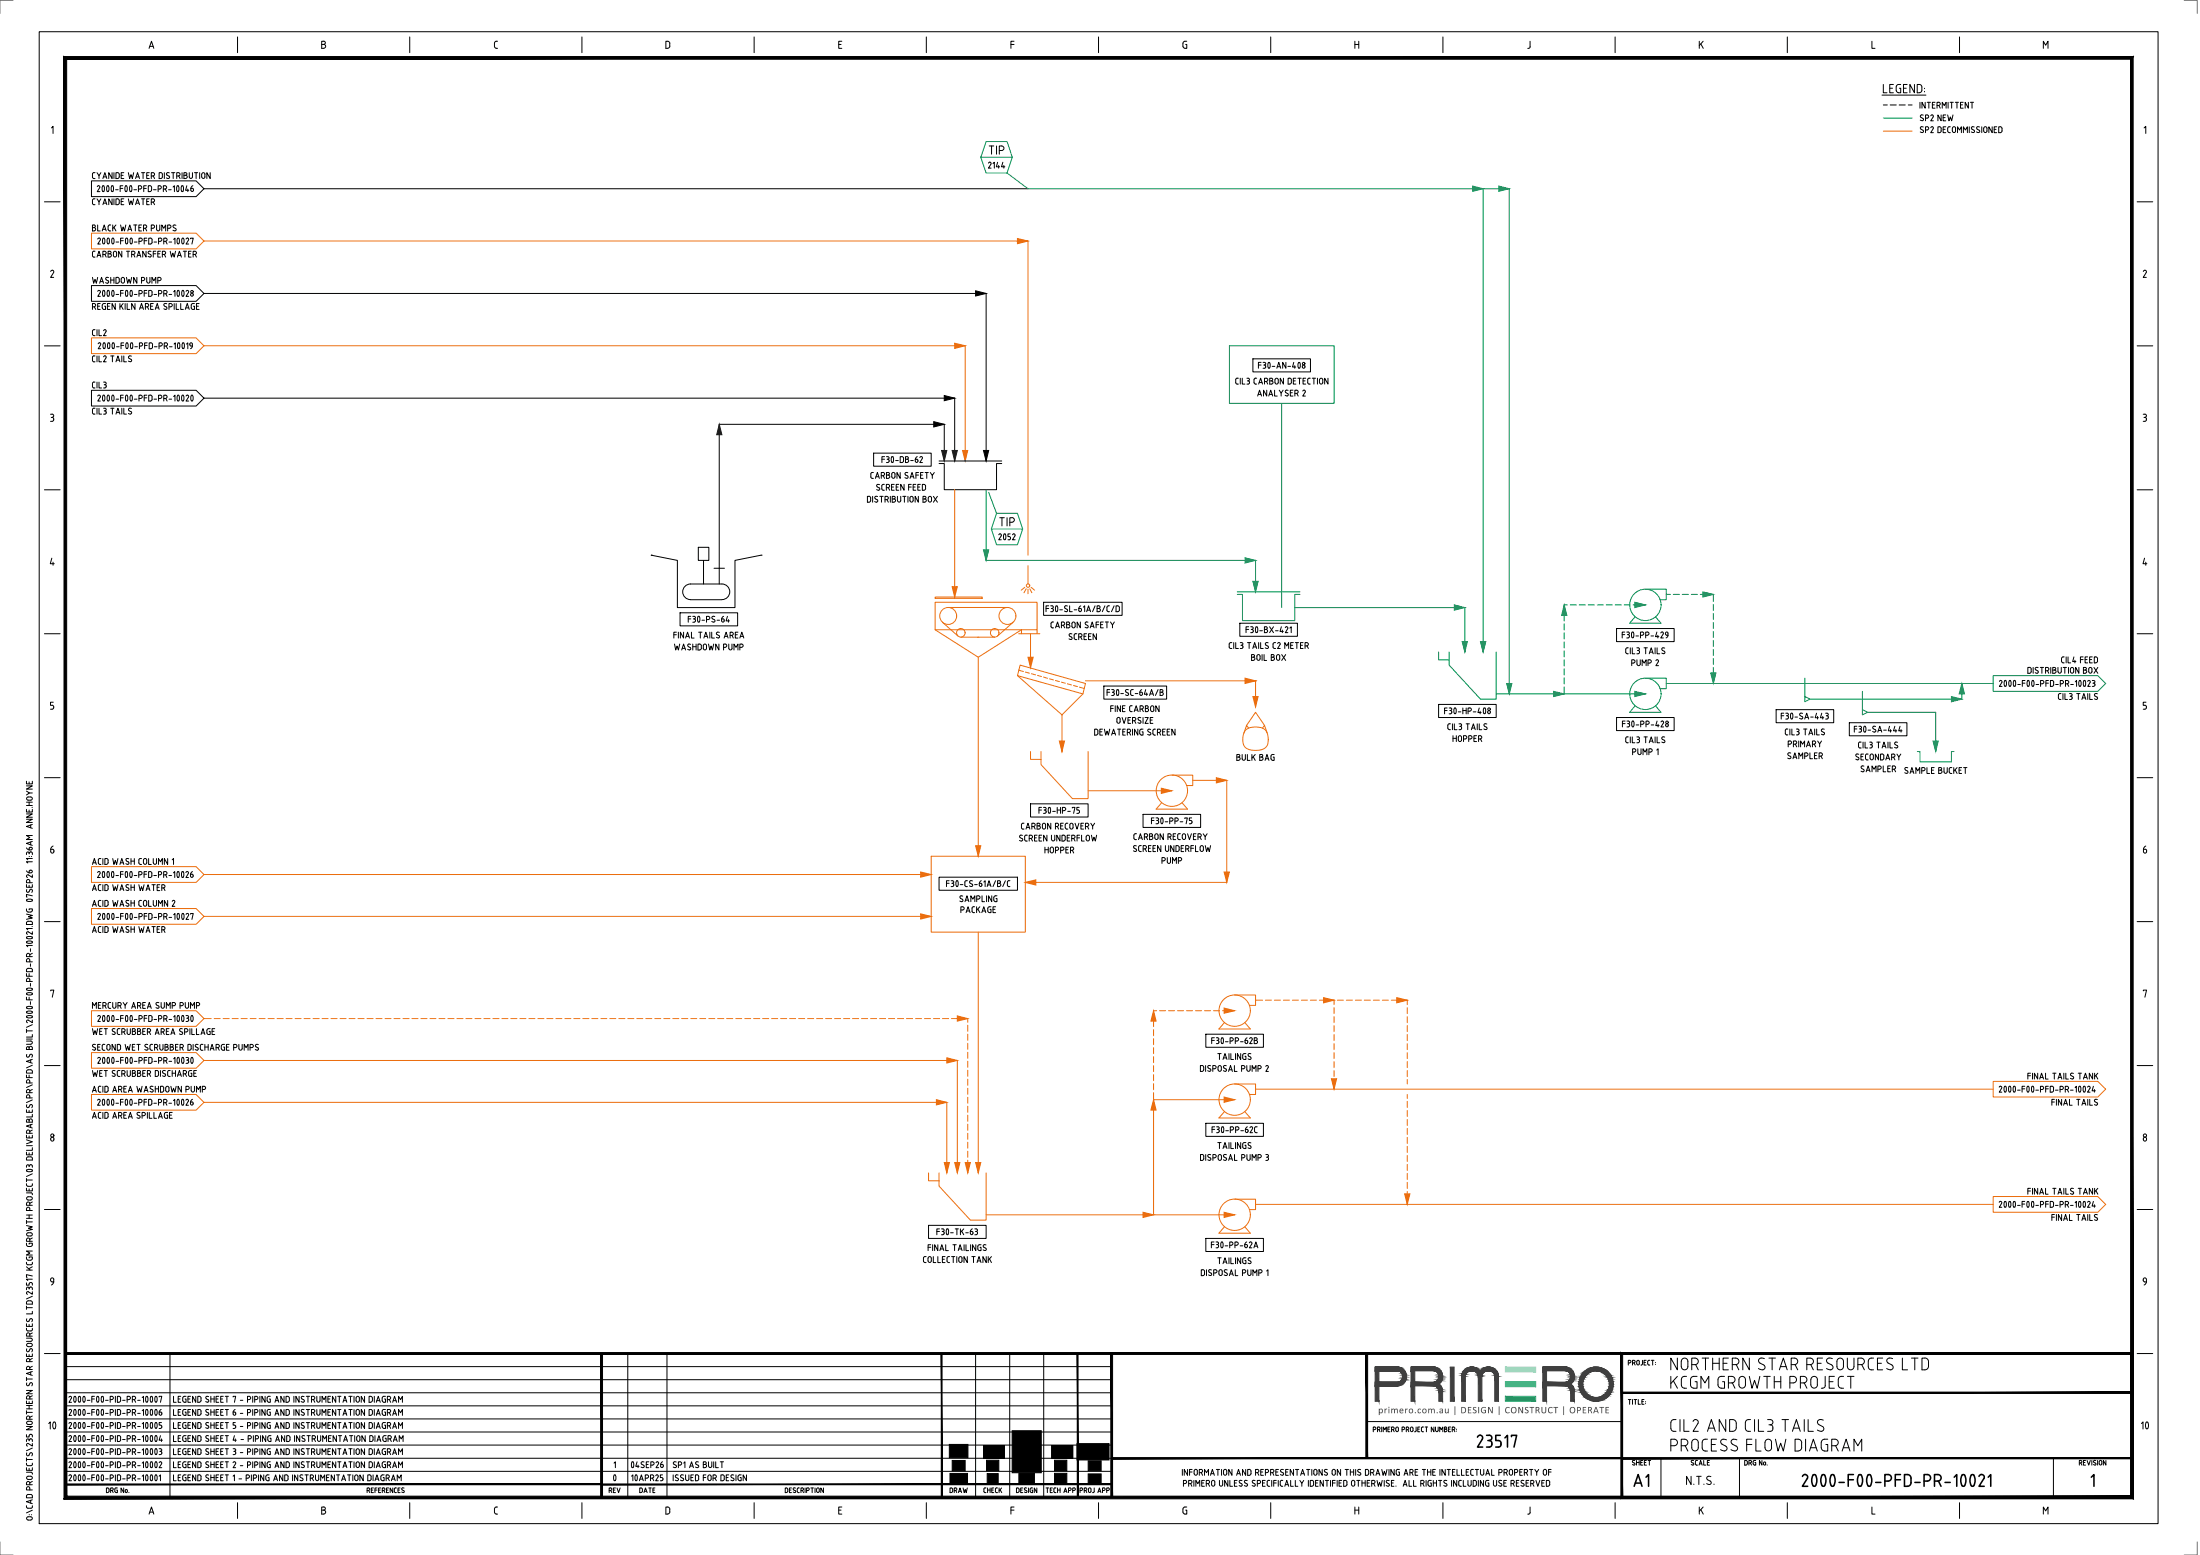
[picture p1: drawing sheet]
<svg xmlns="http://www.w3.org/2000/svg" width="841mm" height="594mm" viewBox="0 0 841 594" stroke-linecap="round" stroke-linejoin="round" font-family="sans-serif">
<g fill="none" stroke="#000" stroke-width=".38">
<path d="M15 12.1h810v570h-810zM719.5 36.3h16.8M720 40.1h1.5M722.6 40.1h2.3M726 40.1h2.3M729.5 40.1h1.5M35 69.1h40l3 3-3 3h-40zM78 72.1h315M35 109.1h40l3 3-3 3h-40zM78 112.1h299v64M479 137.1h22v5h-22zM35 149.1h40l3 3-3 3h-40z"/>
<path d="M78 152.1h287v24M334 173.1h22v5h-22zM359 177.1h2v10h20v-10h1.9M359 176.1h23.9M361 176.1v-14h-86v61M249 212.1l10 2v18h22v-18l10-2M267 209.1h4v5h-4zM268.9 214.1v9M273 217.1h3.9M260 234.1h22v5h-22zM261.6 224.2a2.98 2.98 0 0 1 2.4-1.1h12a3 3 0 0 1 3 3 3 3 0 0 1-3 3h-12a2.98 2.98 0 0 1-2.7-1.7 2.98 2.98 0 0 1 .3-3.2zM398.9 230.1h30.1v5h-30.1z"/>
<path d="M474 238.1h22v5h-22zM618 240.1h22v5h-22zM422 262.1h24v5h-24zM550 269.1h22v5h-22zM618 274.1h22v5h-22zM679 271.1h22v5h-22zM707 276.1h22v5h-22zM394 307.1h22v5h-22zM437 311.1h22v5h-22zM359 335.1h30v5h-30zM461 395.1h22v5h-22zM461 429.1h22v5h-22z"/>
<path d="M355 468.1h22v5h-22zM461 473.1h22v5h-22z"/>
</g>
<g fill="none" stroke="#ec6e0e" stroke-width=".38">
<path d="M35 89.1h40l3 3-3 3h-40zM78 92.1h315v120M35 129.1h40l3 3-3 3h-40zM78 132.1h291v44M365 187.1v41M393 216.1v7M357.5 228.1h18v.5h-18zM360.3 237.8l5.9 5.2M362.5 232.1h22.6M373.8 232.1h.1M387.3 237.8l-6 5.2M391.8 224.4l-1.4 1.1"/>
<path d="M392.3 224.9l-.8 1.6M393 225.1v1.7M393.7 224.9l.8 1.6M394.2 224.4l1.3 1.1M357.5 240.6l16.5 10.5 16.5-10.5h6v-10.5h-39v10.5h33v1.5M367.3 243.4h12.9M373.8 243.4h.1M374 251.1v76M389 258.1l17 15M389.4 242.1h8.1M389.5 256l1.7 .6M392 256.8l1.5 .4"/>
<path d="M394 242.1v13M394.3 257.4l1.6 .4M396.5 240.6v1.5M396.6 258l1.5 .5M398.9 258.7l1.5 .4M401.2 259.3l1.5 .5M403.5 260l1.5 .4M405.8 260.6l1.5 .4M406 273.1v14.2M408.1 261.3l1.5 .4M410.4 261.9l1.5 .4M412.7 262.5l1.7 .5"/>
<path d="M414 265.1l-25-7 1-4 25 7-1 4-8 8M415 260.1h65v10M476.2 278.9a6.3 6.3 0 0 1 7.8 .3 6.2 6.2 0 0 1-.1 6.3 7.2 7.2 0 0 1-7.9 0 5.9 5.9 0 0 1 .2-6.6zM476.5 277.1l3.5-5 3.4 5M477.4 278.2l-.9-1.1-1 2.9M480 260.1h.1M482.6 278.2l.8-1.1 1 2.9M394 287.1v3h4M398 287.1v5l12 13h6v-18M448 296.1h8v4h-2.4M456 298.1h13v39h-77M416 302.1h32"/>
<path d="M444.1 306.7l-2.1 2.4h12l-2.1-2.4M35 331.1h40l3 3-3 3h-40zM78 334.1h278M356 327.1h36v29h-36zM35 347.1h40l3 3-3 3h-40zM78 350.1h278M374 356.1v92M35 386.1h40l3 3-3 3h-40zM78 389.1h2.7M81.9 389.1h2.3M85.3 389.1h2.3M88.7 389.1h2.4"/>
<path d="M92.2 389.1h2.3M95.6 389.1h2.3M99.1 389.1h2.2M102.5 389.1h2.3M105.9 389.1h2.3M109.3 389.1h2.4M112.8 389.1h2.3M116.2 389.1h2.3M119.7 389.1h2.3M123.1 389.1h2.3M126.5 389.1h2.4M130 389.1h2.3"/>
<path d="M133.4 389.1h2.3M136.9 389.1h2.3M140.3 389.1h2.3M143.7 389.1h2.3M147.2 389.1h2.3M150.6 389.1h2.3M154.1 389.1h2.3M157.5 389.1h2.3M160.9 389.1h2.3M164.4 389.1h2.3M167.8 389.1h2.3M171.2 389.1h2.4"/>
<path d="M174.7 389.1h2.3M178.1 389.1h2.3M181.6 389.1h2.3M185 389.1h2.3M188.4 389.1h2.4M191.9 389.1h2.3M195.3 389.1h2.3M198.8 389.1h2.2M202.2 389.1h2.3M205.6 389.1h2.3M209 389.1h2.4M212.5 389.1h2.3"/>
<path d="M215.9 389.1h2.3M219.4 389.1h2.3M222.8 389.1h2.3M226.2 389.1h2.4M229.7 389.1h2.3M233.1 389.1h2.3M236.6 389.1h2.3M240 389.1h2.3M243.4 389.1h2.3M246.9 389.1h2.3M250.3 389.1h2.3M253.7 389.1h2.4"/>
<path d="M257.2 389.1h2.3M260.6 389.1h2.3M264.1 389.1h2.3M267.5 389.1h2.3M270.9 389.1h2.4M274.4 389.1h2.3M277.8 389.1h2.3M281.3 389.1h2.2M284.7 389.1h2.3M288.1 389.1h2.3M291.5 389.1h2.4M295 389.1h2.3"/>
<path d="M298.4 389.1h2.3M301.9 389.1h2.3M305.3 389.1h2.3M308.7 389.1h2.4M312.2 389.1h2.3M315.6 389.1h2.3M319.1 389.1h2.3M322.5 389.1h2.3M325.9 389.1h2.4M329.4 389.1h2.3M332.8 389.1h2.3M336.3 389.1h2.2"/>
<path d="M339.7 389.1h2.3M343.1 389.1h2.3M346.5 389.1h2.4M350 389.1h2.3M353.4 389.1h2.3M356.9 389.1h2.3M360.3 389.1h2.3M363.7 389.1h2.4M367.2 389.1h2.8v1.5M370 391.7v2.3M370 395.1v2.3M370 398.6v2.3"/>
<path d="M441 389.9v2.3M441 393.4v2.3M441 396.8v2.3M442.2 386.1h-1.2v2.7M443.3 386.1h2.3M446.7 386.1h2.3M450.2 386.1h2.3M453.6 386.1h2.3M457 386.1h2.4M460.5 386.1h2.3M463.9 386.1h2.3M467.4 386.1h2.2"/>
<path d="M468.1 390.7l-2.1 2.4h12l-2.1-2.4M470.8 386.1h1.2M472 380.1h8v4h-2.4M480 382.1h2.6M483.7 382.1h2.4M487.2 382.1h2.3M490.6 382.1h2.3M494.1 382.1h2.3M497.5 382.1h2.3M500.9 382.1h2.4M504.4 382.1h2.3M507.8 382.1h2.3"/>
<path d="M510 382.1v1.7M510 385v2.2M510 388.4v2.3M510 391.8v2.3M510 395.2v2.4M510 398.7v2.3M511.3 382.1h2.2M514.7 382.1h2.3M518.1 382.1h2.3M521.5 382.1h2.4M525 382.1h2.3M528.4 382.1h2.3"/>
<path d="M531.9 382.1h2.3M535.3 382.1h2.7v1.7M538 385v2.2M538 388.4v2.3M538 391.8v2.3M538 395.2v2.4M538 398.7v2.3M35 402.1h40l3 3-3 3h-40zM35 418.1h40l3 3-3 3h-40zM78 405.1h288v43M370 402v2.3M370 405.4v2.4"/>
<path d="M370 408.9v2.3M370 412.3v2.3M370 415.8v2.3M370 419.2v2.3M441 400.2v2.4M441 403.7v2.3M441 407.1v2.3M441 410.6v2.3M441 414v2.3M441 417.4v46.7M472 414.1h8v4h-2.4M480 416.1h282"/>
<path d="M510 402.1v2.3M510 405.6v2.3M510 409v2.3M510 412.4v1.7M538 402.1v2.3M538 405.6v2.3M538 409v2.3M538 412.4v1.7M538 418.1v1.6M762 413.1h40l3 3-3 3h-40zM78 421.1h283.9v27M370 422.6v2.4"/>
<path d="M370 426.1v2.3M370 429.5v2.3M370 433v2.2M370 436.4v2.3M370 439.8v2.3M441 420.1h31M468.1 424.7l-2.1 2.4h12l-2.1-2.4M538 420.8v2.3M538 424.2v2.3M538 427.7v2.3M538 431.1v2.3M538 434.5v2.4"/>
<path d="M538 438v2.3M355 448.1v3h4M359 448.1v5.1l12 12.9h6v-18M370 443.2v2.4M370 446.7v1.4M472 458.1h8v4h-2.4M538 441.4v2.3M538 444.9v2.3M538 448.3v2.3M538 451.7v2.3M538 455.2v2.3M538 458.6v1.5"/>
<path d="M762 457.1h40l3 3-3 3h-40zM377 464.1h95M468.1 468.7l-2.1 2.4h12l-2.1-2.4M480 460.1h282"/>
<circle cx="362.5" cy="235.3" r="3.2"/>
<circle cx="385.1" cy="235.3" r="3.2"/>
<circle cx="393" cy="223.7" r=".66"/>
<circle cx="367.3" cy="241.8" r="1.63"/>
<circle cx="380.3" cy="241.8" r="1.63"/>
<circle cx="448" cy="302.1" r="6"/>
<circle cx="472" cy="386.1" r="6"/>
<circle cx="472" cy="420.1" r="6"/>
<circle cx="472" cy="464.1" r="6"/>
</g>
<g fill="#ec6e0e" stroke="#ec6e0e" stroke-width=".38">
<path d="M368 172.1h2l-1 4z"/>
<path d="M373 323.1h1.9l-.9 4z"/>
<path d="M443.9 301.1l4.1 1-4.1 1z"/>
<path d="M373 444.1h1.9l-.9 4z"/>
<path d="M389 91.1l4 1-4 1z"/>
<path d="M393 251.1h2l-1 4z"/>
<path d="M405 283.1h2l-1 4z"/>
<path d="M479 266.1h1.9l-.9 4z"/>
<path d="M476 259.1l4 1-4 1z"/>
<path d="M392 337.1l4-1v2z"/>
<path d="M468 463.1l4 1-4 1z"/>
<path d="M468 333.1h2l-1 4z"/>
<path d="M465 297.1l4 1-4 1z"/>
<path d="M365 444.1h1.9l-.9 4z"/>
<path d="M361 444.1h2l-1.1 4z"/>
<path d="M366 388.1l4 1-4 1z"/>
<path d="M358 420.1l3.9 1-3.9 1z"/>
<path d="M352 333.1l4 1-4 1z"/>
<path d="M352 349.1l4 1-4 1z"/>
<path d="M468 419.1l4 1-4 1z"/>
<path d="M441 420.1l1 4h-2z"/>
<path d="M437 463.1l4 1-4 1z"/>
<path d="M369 444.1h2l-1 4z"/>
<path d="M361.9 404.1l4.1 1-4.1 1z"/>
<path d="M468 385.1l4 1-4 1z"/>
<path d="M534 381.1l4 1-4 1z"/>
<path d="M441 386.1l1 4h-2z"/>
<path d="M509 412.1h2l-1 4z"/>
<path d="M537 456.1h2l-1 4z"/>
<path d="M506 381.1l4 1-4 1z"/>
<path d="M365 131.1l4 1-4 1z"/>
<path d="M364 224.1h2l-1 4z"/>
</g>
<path d="M373 111.1l4 1-4 1zM361 151.1l4 1-4 1zM357 161.1l4 1-4 1zM376 172.1h2l-1 4z" fill="#000" stroke="#000" stroke-width=".38"/>
<g fill="#1a1a1a" stroke="#1a1a1a" stroke-width=".38">
<path d="M364 172.1h2l-1 4z"/>
<path d="M360 172.1h1.9l-.9 4z"/>
<path d="M275 162.1l1 4h-2z"/>
</g>
<g fill="none" stroke="#00954a" stroke-width=".38">
<path d="M720 45.1h11M374.9 60.1h12.1l-2 6h-8l-2.1-6 2.1-6h8l2 6M385 66.1l8 6h184v193M567 72.1v177M470 132.1h40v22h-40zM490 154.1v78M377 187.1v27h103v12M378 188.1l3 8M379 202.1h11.9l-1.9 6h-8l-2-6 2-6h8l1.9 6M473 227.1h2v10h20v-10h2M473 226.1h24M495 232.1h65v17"/>
<path d="M598 234.9v2.4M598 238.4v2.3M599.1 231.1h-1.1v2.7M600.3 231.1h2.3M603.7 231.1h2.3M607.1 231.1h2.4M610.6 231.1h2.3M614 231.1h2.3M617.5 231.1h2.3M620.9 231.1h2.3M624.3 231.1h2.4M625.1 235.7l-2.1 2.4h12l-2.1-2.4"/>
<path d="M627.8 231.1h1.2M629 225.1h8v4h-2.4M637 227.1h1.6M639.7 227.1h2.3M643.1 227.1h2.3M646.6 227.1h2.2M650 227.1h2.3M653.4 227.1h1.6v2.7M655 230.9v2.3M655 234.4v2.3M655 237.8v2.3M550 249.1v3h4"/>
<path d="M554 249.1v5l12 13h6v-18M598 241.8v2.3M598 245.3v2.2M598 248.7v2.3M598 252.1v2.3M598 255.5v2.4M598 259v2.3M629 259.1h8v4h-2.4M655 241.2v2.4M655 244.7v2.3M655 248.1v2.3M655 251.6v2.2"/>
<path d="M655 255v2.3M655 258.4v2.7M690 259.1v9l2-1-2-1M762 258.1h40l3 3-3 3h-40zM572 265.1h57M598 262.4v2.7M625.1 269.7l-2.1 2.4h12l-2.1-2.4M637 261.1h125M712 264.1v9l2-1-2-1M714 272.1h26v15M750 261.1v6h-58M733 287.1h1v4h12v-4h1"/>
<circle cx="629" cy="231.1" r="6"/>
<circle cx="629" cy="265.1" r="6"/>
</g>
<g fill="#00954a" stroke="#00954a" stroke-width=".38">
<path d="M625 264.1l4 1-4 1z"/>
<path d="M625 230.1l4 1-4 1z"/>
<path d="M598 231.1l1 4h-2z"/>
<path d="M559 245.1h2l-1 4z"/>
<path d="M651 226.1l4 1-4 1z"/>
<path d="M654 257.1h2l-1 4z"/>
<path d="M594 264.1l4 1-4 1z"/>
<path d="M556 231.1l4 1-4 1z"/>
<path d="M479 222.1h1.9l-.9 4z"/>
<path d="M739 283.1h2l-1 4z"/>
<path d="M746 266.1l4 1-4 1z"/>
<path d="M750 261.1l1 4h-2z"/>
<path d="M376 210.1h2l-1 4z"/>
<path d="M476 213.1l4 1-4 1z"/>
<path d="M566 245.1h2l-1 4z"/>
<path d="M576 261.1h2l-1 4z"/>
<path d="M573 71.1l4 1-4 1z"/>
<path d="M563 71.1l4 1-4 1z"/>
</g>
<g fill="#000">
<circle cx="249" cy="212.1" r=".19"/>
<circle cx="291" cy="212.1" r=".19"/>
</g>
<path d="M720 50.1h11" fill="none" stroke="#ff7f00" stroke-width=".38"/>
<g fill="#3f3f3f" stroke="#3f3f3f" stroke-width=".38">
<path d="M568.5 522.3h1z"/>
<path d="M609.1 522.4h2.1z"/>
<path d="M608.1 535.1h4l-.9 .2z"/>
<path d="M525.7 522.3h9.2zM525.7 522.3h9.2z"/>
<path d="M525.7 522.3l9.8 .2zM525.7 522.3l9.8 .2z"/>
<path d="M525.7 522.5l10.4 .3-.6-.3zM525.7 522.5l10.4 .3h-10.4z"/>
<path d="M525.7 522.8l10.9 .4-.5-.4zM525.7 522.8l10.9 .4h-10.9z"/>
<path d="M525.7 523.2l11.3 .5-.4-.5zM525.7 523.2l11.3 .5h-11.3z"/>
<path d="M525.7 523.7h11.3zM525.7 523.7h11.3z"/>
<path d="M534.3 523.7h2.7zM534.3 523.7h2.7z"/>
<path d="M534.6 523.7l2.4 .1zM534.6 523.7l2.4 .1z"/>
<path d="M535 523.8l2.2 .2zM535 523.8l2.2 .2z"/>
<path d="M535.3 524l2 .3-.1-.3zM535.3 524l2 .3h-1.7zM535.6 524.3h1.7zM535.6 524.3h1.7z"/>
<path d="M535.6 524.3l1.8 .3-.1-.3zM535.6 524.3l1.8 .3h-1.6z"/>
<path d="M535.8 524.6l1.7 .3-.1-.3zM535.8 524.6l1.7 .3h-1.5z"/>
<path d="M536 524.9h1.5zM536 524.9h1.5z"/>
<path d="M536 524.9l1.6 .4-.1-.4zM536 524.9l1.6 .4h-1.4z"/>
<path d="M536.2 525.3l1.4 .2v-.2zM536.2 525.3l1.4 .2h-1.4z"/>
<path d="M536.2 525.5l1.4 .2zM536.2 525.5l1.4 .2z"/>
<path d="M536.2 525.7l1.4 .3v-.3zM536.2 525.7l1.4 .3h-1.4z"/>
<path d="M536.2 526l1.4 .2zM536.2 526l1.4 .2z"/>
<path d="M536.2 526.2l1.4 .3v-.3zM536.2 526.2l1.4 .3h-1.4z"/>
<path d="M536.2 526.5l1.3 .4 .1-.4zM536.2 526.5l1.3 .4h-1.5zM536 526.9h1.5zM536 526.9h1.5z"/>
<path d="M536 526.9l1.4 .3 .1-.3zM536 526.9l1.4 .3h-1.6z"/>
<path d="M535.8 527.2l1.5 .3 .1-.3zM535.8 527.2l1.5 .3h-1.7zM535.6 527.5h1.7zM535.6 527.5h1.7z"/>
<path d="M535.6 527.5l1.6 .2 .1-.2zM535.3 527.7l.3-.2 1.6 .2z"/>
<path d="M535.3 527.7l1.7 .2 .2-.2zM535 527.9l.3-.2 1.7 .2z"/>
<path d="M535 527.9h2zM534.6 528h2.4z"/>
<path d="M534.6 528h2.4zM534.3 528h2.7z"/>
<path d="M525.7 523.7l1.4 4.3v-4.3zM525.7 523.7l1.4 4.3h-1.4z"/>
<path d="M525.7 528h11.3zM525.7 528h11.3z"/>
<path d="M525.7 528l10.9 .5 .4-.5zM525.7 528l10.9 .5h-10.9z"/>
<path d="M525.7 528.5l10.4 .4 .5-.4zM525.7 528.5l10.4 .4h-10.4z"/>
<path d="M525.7 528.9l9.8 .3 .6-.3zM525.7 528.9l9.8 .3h-9.8z"/>
<path d="M525.7 529.2h9.8zM525.7 529.2l9.2 .2z"/>
<path d="M525.7 529.4h9.2zM525.7 529.4l8.6 .1z"/>
<path d="M525.7 529.5l1.4 5.9v-5.9zM525.7 529.5l1.4 5.9h-1.4z"/>
<path d="M539.4 522.3h9.4zM539.4 522.3h9.4z"/>
<path d="M539.4 522.3l10 .2-.6-.2zM539.4 522.3l10 .2h-10z"/>
<path d="M539.4 522.5l10.6 .3-.6-.3zM539.4 522.5l10.6 .3h-10.6z"/>
<path d="M539.4 522.8l11.1 .5-.5-.5zM539.4 522.8l11.1 .5h-11.1z"/>
<path d="M539.4 523.3l11.4 .4-.3-.4zM539.4 523.3l11.4 .4h-11.4z"/>
<path d="M548.1 523.7h2.7zM548.1 523.7h2.7z"/>
<path d="M548.5 523.7l2.4 .1zM548.5 523.7l2.4 .1z"/>
<path d="M548.7 523.8h2.2zM548.7 523.8h2.2z"/>
<path d="M548.8 523.8l2.2 .2zM548.8 523.8l2.2 .2z"/>
<path d="M549.1 524l2 .3-.1-.3zM549.1 524l2 .3h-1.7z"/>
<path d="M549.4 524.3l1.8 .1zM549.4 524.3l1.8 .1z"/>
<path d="M549.5 524.4l1.7 .2zM549.5 524.4l1.7 .2z"/>
<path d="M549.7 524.6l1.6 .3-.1-.3zM549.7 524.6l1.6 .3h-1.5z"/>
<path d="M549.8 524.9l1.6 .2zM549.8 524.9l1.6 .2z"/>
<path d="M549.9 525.1l1.5 .2v-.2zM549.9 525.1l1.5 .2h-1.4z"/>
<path d="M550 525.3l1.5 .4-.1-.4zM550 525.3l1.5 .4h-1.5z"/>
<path d="M550 525.7l1.5 .1zM550 525.7l1.5 .1z"/>
<path d="M550 525.8l1.4 .2 .1-.2zM550 525.8l1.4 .2h-1.4z"/>
<path d="M550 526l1.4 .4v-.4zM550 526l1.4 .4h-1.4z"/>
<path d="M550 526.4l1.4 .1zM550 526.4l1.4 .1z"/>
<path d="M550 526.5l1.3 .4 .1-.4zM550 526.5l1.3 .4h-1.5z"/>
<path d="M549.8 526.9l1.5 .2v-.2zM549.8 526.9l1.5 .2h-1.6z"/>
<path d="M549.7 527.1h1.6zM549.7 527.1l1.5 .1z"/>
<path d="M549.7 527.2l1.4 .3 .1-.3zM549.7 527.2l1.4 .3h-1.7z"/>
<path d="M549.4 527.5l1.6 .2 .1-.2zM549.1 527.7l.3-.2 1.6 .2z"/>
<path d="M549.1 527.7h1.9zM549.1 527.7h1.9z"/>
<path d="M549.1 527.7h1.9zM548.8 527.9h2.1z"/>
<path d="M548.8 527.9h2.1zM548.5 528h2.3z"/>
<path d="M548.5 528h2.3zM548.1 528h2.7z"/>
<path d="M539.4 523.7l1.5 4.3v-4.3zM539.4 523.7l1.5 4.3h-1.5z"/>
<path d="M539.4 528l11.2 .3 .2-.3zM539.4 528l11.2 .3h-11.2z"/>
<path d="M539.4 528.3l10.7 .5 .5-.5zM539.4 528.3l10.7 .5h-10.7z"/>
<path d="M539.4 528.8l11.2 .4-.5-.4zM539.4 528.8l11.2 .4h-11.2z"/>
<path d="M539.4 529.2l11.4 .3-.2-.3zM539.4 529.2l11.4 .3h-11.4z"/>
<path d="M548.1 529.5h2.7zM548.1 529.5h2.7z"/>
<path d="M548.4 529.5l2.5 .1zM548.4 529.5l2.5 .1z"/>
<path d="M548.8 529.6l2.2 .1zM548.8 529.6l2.2 .1z"/>
<path d="M549 529.7l2 .1zM549 529.7l2 .1z"/>
<path d="M549.1 529.8l2 .2-.1-.2zM549.1 529.8l2 .2z"/>
<path d="M549.4 530l1.8 .2-.1-.2zM549.4 530l1.8 .2h-1.6z"/>
<path d="M549.6 530.2l1.6 .1zM549.6 530.2l1.6 .1z"/>
<path d="M549.7 530.3l1.6 .2-.1-.2zM549.7 530.3l1.6 .2h-1.5z"/>
<path d="M549.8 530.5l1.6 .4-.1-.4zM549.8 530.5l1.6 .4h-1.5z"/>
<path d="M549.9 530.9l1.5 .1zM549.9 530.9l1.5 .1z"/>
<path d="M550 531l1.4 .3v-.3zM550 531l1.4 .3h-1.4z"/>
<path d="M550 531.3l1.5 .3-.1-.3zM550 531.3l1.5 .3h-1.5z"/>
<path d="M550 531.6l1.5 3.8v-3.8zM550 531.6l1.5 3.8h-1.5z"/>
<path d="M539.4 529.5l1.5 5.9v-5.9zM539.4 529.5l1.5 5.9h-1.5z"/>
<path d="M554.4 522.3l1.5 13.1v-13.1zM554.4 522.3l1.5 13.1h-1.5z"/>
<path d="M562.7 522.3h.4zM562.1 522.3h1z"/>
<path d="M562.1 522.3h1.2zM562 522.3h1.3z"/>
<path d="M568.5 522.3h1.1zM568.3 522.3h1.3z"/>
<path d="M562 522.3l1.7 .1zM561.6 522.4h2.1z"/>
<path d="M568.3 522.3l1.8 .1zM567.9 522.4h2.2z"/>
<path d="M567.9 522.4h2.3zM567.7 522.4h2.5z"/>
<path d="M561.6 522.4h2.3zM561.4 522.4h2.5z"/>
<path d="M561.4 522.4l2.9 .2zM561 522.6h3.3z"/>
<path d="M567.7 522.4l2.9 .2zM567.4 522.6h3.2z"/>
<path d="M567.4 522.6l3.3 .1zM567.2 522.7h3.5z"/>
<path d="M561 522.6l3.4 .1zM560.9 522.7h3.5z"/>
<path d="M567.2 522.7l4 .2zM566.8 522.9l.4-.2 4 .2z"/>
<path d="M560.9 522.7l3.9 .2zM560.5 522.9l.4-.2 3.9 .2z"/>
<path d="M566.8 522.9l4.4 .1zM566.7 523h4.5z"/>
<path d="M560.5 522.9l4.4 .1zM560.5 522.9l4.4 .1z"/>
<path d="M560.4 523l4.9 .3-.4-.3zM560 523.3l.4-.3 4.9 .3z"/>
<path d="M566.7 523l4.9 .3-.4-.3zM566.3 523.3l.4-.3 4.9 .3z"/>
<path d="M566.3 523.3h5.4zM566.2 523.3h5.5z"/>
<path d="M560 523.3h5.4zM560 523.3h5.4z"/>
<path d="M566.2 523.3l5.9 .4-.4-.4zM566.2 523.3l5.9 .4h-6.2z"/>
<path d="M559.9 523.3l5.8 .4-.3-.4zM559.9 523.3l5.8 .4h-6.1z"/>
<path d="M565.9 523.7h6.2zM565.9 523.7h6.2z"/>
<path d="M559.6 523.7h6.1zM559.6 523.7h6.1z"/>
<path d="M569.2 523.7l2.9 .1zM569.2 523.7l2.9 .1z"/>
<path d="M565.9 523.7h2.8zM565.9 523.7l2.4 .1z"/>
<path d="M562.9 523.7l2.9 .1zM562.9 523.7l2.9 .1z"/>
<path d="M559.6 523.7h2.8zM559.5 523.8h2.5z"/>
<path d="M565.8 523.8h2.5zM565.8 523.8h2.5z"/>
<path d="M563.3 523.8h2.5zM563.3 523.8h2.5z"/>
<path d="M569.6 523.8l2.6 .1zM569.6 523.8l2.6 .1z"/>
<path d="M563.3 523.8h5zM563.3 523.8l4.6 .1z"/>
<path d="M559.5 523.8h2.5zM559.5 523.8l2.1 .1z"/>
<path d="M570.1 523.9l2.3 .2-.2-.2zM570.1 523.9l2.3 .2z"/>
<path d="M563.8 523.9l3.7 .2 .4-.2zM563.8 523.9l3.7 .2z"/>
<path d="M559.4 523.9l1.8 .2 .4-.2zM559.4 523.9l1.8 .2h-2z"/>
<path d="M570.4 524.1h2zM570.4 524.1h2z"/>
<path d="M559.2 524.1h1.9zM559.2 524.1h2z"/>
<path d="M570.5 524.1l2 .3-.1-.3zM570.5 524.1l2 .3h-1.7z"/>
<path d="M564.1 524.1l3.1 .3 .3-.3zM564.1 524.1l3.1 .3h-2.7z"/>
<path d="M559.2 524.1l1.6 .3 .3-.3zM559.2 524.1l1.6 .3h-1.7z"/>
<path d="M559.1 524.4l1.5 .3 .2-.3zM559.1 524.4l1.5 .3h-1.6z"/>
<path d="M570.8 524.4l1.8 .3-.1-.3zM570.8 524.4l1.8 .3h-1.6z"/>
<path d="M571 524.7h1.6zM571 524.7h1.6z"/>
<path d="M564.5 524.4l2.4 .3 .3-.3zM564.5 524.4l2.4 .3h-2.2z"/>
<path d="M559 524.7h1.6zM559 524.7h1.6z"/>
<path d="M571 524.7l1.8 .4-.2-.4zM571 524.7l1.8 .4h-1.6z"/>
<path d="M564.7 524.7l2 .4 .2-.4zM564.7 524.7l2 .4h-1.8z"/>
<path d="M559 524.7l1.4 .4 .2-.4zM559 524.7l1.4 .4h-1.5z"/>
<path d="M571.2 525.1l1.6 .2v-.2zM571.2 525.1l1.6 .2h-1.5z"/>
<path d="M558.9 525.1l1.4 .2 .1-.2zM558.9 525.1l1.4 .2h-1.5z"/>
<path d="M571.3 525.3l1.5 .2v-.2zM571.3 525.3l1.5 .2h-1.4z"/>
<path d="M564.9 525.1l1.6 .4 .2-.4zM564.9 525.1l1.6 .4h-1.4z"/>
<path d="M558.8 525.3l1.4 .2 .1-.2zM558.8 525.3l1.4 .2h-1.4z"/>
<path d="M571.4 525.5l1.5 .4-.1-.4zM571.4 525.5l1.5 .4h-1.5z"/>
<path d="M565.1 525.5l1.4 .4v-.4zM565.1 525.5l1.4 .4h-1.4z"/>
<path d="M558.8 525.5l1.4 .4v-.4zM558.8 525.5l1.4 .4h-1.4z"/>
<path d="M571.4 525.9l1.5 9.5v-9.5zM571.4 525.9l1.5 9.5h-1.5z"/>
<path d="M565.1 525.9l1.4 9.5v-9.5zM565.1 525.9l1.4 9.5h-1.4z"/>
<path d="M558.8 525.9l1.4 9.5v-9.5zM558.8 525.9l1.4 9.5h-1.4z"/>
<path d="M609.1 522.4l3 .2zM608.1 522.6l1-.2 3 .2z"/>
<path d="M608.1 522.6l5 .4-1-.4zM607.1 523l1-.4 5 .4z"/>
<path d="M607.1 523l6.9 .5-.9-.5zM606.3 523.5l.8-.5 6.9 .5z"/>
<path d="M606.3 523.5l7.9 .2-.2-.2zM606.3 523.5l7.9 .2h-8.1z"/>
<path d="M610.2 523.7l4.1 .1zM610.2 523.7l4.1 .1z"/>
<path d="M606.1 523.7h4.1zM606 523.8h3.3z"/>
<path d="M611 523.8l3.6 .2-.3-.2zM611 523.8l3.6 .2h-2.7z"/>
<path d="M606 523.8l2.4 .2 .9-.2zM606 523.8l2.4 .2h-2.7z"/>
<path d="M611.9 524l2.9 .2zM611.9 524l2.9 .2z"/>
<path d="M605.7 524h2.7zM605.5 524.2h2.5z"/>
<path d="M612.3 524.2l2.6 .2-.1-.2zM612.3 524.2l2.6 .2z"/>
<path d="M605.5 524.2l2.1 .2 .4-.2zM605.5 524.2l2.1 .2h-2.3z"/>
<path d="M612.7 524.4l2.7 .5-.5-.5zM612.7 524.4l2.7 .5h-2z"/>
<path d="M605.3 524.4l1.5 .5 .8-.5zM605.3 524.4l1.5 .5h-1.9z"/>
<path d="M613.4 524.9h2zM613.4 524.9h2z"/>
<path d="M604.9 524.9h1.9zM604.8 524.9h2z"/>
<path d="M613.5 524.9l2.3 .6-.4-.6zM613.5 524.9l2.3 .6h-1.8z"/>
<path d="M604.8 524.9l1.4 .6 .6-.6zM604.8 524.9l1.4 .6h-1.7z"/>
<path d="M614 525.5l1.9 .3-.1-.3zM614 525.5l1.9 .3h-1.6z"/>
<path d="M604.5 525.5l1.5 .3 .2-.3zM604.5 525.5l1.5 .3h-1.7z"/>
<path d="M614.3 525.8l1.8 .5-.2-.5zM614.3 525.8l1.8 .5h-1.5z"/>
<path d="M604.3 525.8l1.4 .5 .3-.5zM604.3 525.8l1.4 .5h-1.6z"/>
<path d="M614.6 526.3l1.8 .5-.3-.5zM614.6 526.3l1.8 .5h-1.6z"/>
<path d="M604.1 526.3l1.4 .5 .2-.5zM604.1 526.3l1.4 .5h-1.6z"/>
<path d="M614.8 526.8l1.6 .3v-.3zM614.8 526.8l1.6 .3h-1.5z"/>
<path d="M603.9 526.8l1.4 .3 .2-.3zM603.9 526.8l1.4 .3h-1.5z"/>
<path d="M614.9 527.1l1.7 .7-.2-.7zM614.9 527.1l1.7 .7h-1.5z"/>
<path d="M603.8 527.1l1.3 .7 .2-.7zM603.8 527.1l1.3 .7h-1.4z"/>
<path d="M615.1 527.8l1.5 .1zM615.1 527.8l1.5 .1z"/>
<path d="M603.7 527.8h1.4zM603.7 527.8l1.4 .1z"/>
<path d="M615.2 527.9l1.5 .9-.1-.9zM615.2 527.9l1.5 .9h-1.5z"/>
<path d="M603.6 527.9l1.4 .9 .1-.9zM603.6 527.9l1.4 .9h-1.4z"/>
<path d="M615.2 528.8l1.4 .9 .1-.9zM615.2 528.8l1.4 .9h-1.4z"/>
<path d="M603.6 528.8l1.5 .9-.1-.9zM603.6 528.8l1.5 .9h-1.5z"/>
<path d="M615.2 529.7h1.4zM615.2 529.7l1.4 .2z"/>
<path d="M603.6 529.7l1.5 .2zM603.6 529.7l1.5 .2z"/>
<path d="M615.1 529.9l1.3 .7 .2-.7zM615.1 529.9l1.3 .7h-1.5z"/>
<path d="M603.7 529.9l1.6 .7-.2-.7zM603.7 529.9l1.6 .7h-1.5z"/>
<path d="M614.9 530.6l1.5 .2v-.2zM614.9 530.6l1.5 .2h-1.6z"/>
<path d="M603.8 530.6l1.7 .2-.2-.2zM603.8 530.6l1.7 .2h-1.6z"/>
<path d="M614.8 530.8l1.3 .6 .3-.6zM614.8 530.8l1.3 .6h-1.5z"/>
<path d="M603.9 530.8l1.8 .6-.2-.6zM603.9 530.8l1.8 .6h-1.6z"/>
<path d="M614.6 531.4l1.3 .4 .2-.4zM614.6 531.4l1.3 .4h-1.6z"/>
<path d="M604.1 531.4l1.9 .4-.3-.4zM604.1 531.4l1.9 .4h-1.7z"/>
<path d="M614.3 531.8l1.5 .3 .1-.3zM614.3 531.8l1.5 .3h-1.8z"/>
<path d="M604.3 531.8l1.9 .3-.2-.3zM604.3 531.8l1.9 .3h-1.7z"/>
<path d="M614 532.1l1.4 .6 .4-.6zM613.5 532.7l.5-.6 1.4 .6z"/>
<path d="M604.5 532.1l2.3 .6-.6-.6zM604.5 532.1l2.3 .6h-2z"/>
<path d="M613.5 532.7h1.9zM613.5 532.7h1.9z"/>
<path d="M604.8 532.7h2zM604.8 532.7h2z"/>
<path d="M613.4 532.7l1.5 .5 .5-.5zM612.7 533.2l.7-.5 1.5 .5z"/>
<path d="M604.9 532.7l2.7 .5-.8-.5zM604.9 532.7l2.7 .5h-2.3z"/>
<path d="M612.7 533.2l2.1 .3 .1-.3zM612.3 533.5l.4-.3 2.1 .3z"/>
<path d="M605.3 533.2l2.7 .3zM605.3 533.2l2.7 .3h-2.5z"/>
<path d="M612.3 533.5h2.5zM611.9 533.6h2.7z"/>
<path d="M605.5 533.5l2.9 .1zM605.5 533.5l2.9 .1z"/>
<path d="M611.9 533.6l2.4 .3 .3-.3zM611 533.9l.9-.3 2.4 .3z"/>
<path d="M605.7 533.6l3.6 .3zM605.7 533.6l3.6 .3h-3.3z"/>
<path d="M611 533.9h3.3zM610.2 533.9h4z"/>
<path d="M606 533.9h4.2zM606 533.9h4.2z"/>
<path d="M606.1 533.9l7.9 .2 .2-.2zM606.1 533.9l7.9 .2h-7.7z"/>
<path d="M606.3 534.1l6.8 .5 .9-.5zM606.3 534.1l6.8 .5h-6z"/>
<path d="M607.1 534.6l5 .5 1-.5zM607.1 534.6l5 .5h-4z"/>
<path d="M608.1 535.1l3.1 .2zM609.1 535.3h2.1z"/>
<path d="M589.8 522.3h9.3zM589.8 522.3h9.3z"/>
<path d="M589.8 522.3l9.9 .2-.6-.2zM589.8 522.3l9.9 .2h-9.9z"/>
<path d="M589.8 522.5l10.5 .3-.6-.3zM589.8 522.5l10.5 .3h-10.5z"/>
<path d="M589.8 522.8l11 .5-.5-.5zM589.8 522.8l11 .5h-11z"/>
<path d="M589.8 523.3l11.4 .4-.4-.4zM589.8 523.3l11.4 .4h-11.4z"/>
<path d="M598.5 523.7h2.7zM598.5 523.7h2.7z"/>
<path d="M598.8 523.7l2.5 .1zM598.8 523.7l2.5 .1z"/>
<path d="M599.1 523.8h2.2zM599.1 523.8h2.2z"/>
<path d="M599.2 523.8l2.1 .2zM599.2 523.8l2.1 .2z"/>
<path d="M599.5 524l2 .3-.2-.3zM599.5 524l2 .3h-1.7z"/>
<path d="M599.8 524.3l1.8 .1zM599.8 524.3l1.8 .1z"/>
<path d="M599.9 524.4l1.7 .2zM599.9 524.4l1.7 .2z"/>
<path d="M600 524.6l1.7 .3-.1-.3zM600 524.6l1.7 .3h-1.5z"/>
<path d="M600.2 524.9l1.6 .2zM600.2 524.9l1.6 .2z"/>
<path d="M600.3 525.1l1.5 .2v-.2zM600.3 525.1l1.5 .2h-1.5z"/>
<path d="M600.3 525.3l1.6 .4-.1-.4zM600.3 525.3l1.6 .4h-1.5z"/>
<path d="M600.4 525.7l1.5 .1zM600.4 525.7l1.5 .1z"/>
<path d="M600.4 525.8l1.5 .2v-.2zM600.4 525.8l1.5 .2h-1.5z"/>
<path d="M600.4 526l1.4 .4 .1-.4zM600.4 526l1.4 .4h-1.4z"/>
<path d="M600.4 526.4l1.4 .1zM600.4 526.4l1.4 .1z"/>
<path d="M600.3 526.5l1.4 .4 .1-.4zM600.3 526.5l1.4 .4h-1.5z"/>
<path d="M600.2 526.9l1.4 .2 .1-.2zM600.2 526.9l1.4 .2h-1.5z"/>
<path d="M600.1 527.1h1.5zM600.1 527.1l1.5 .1z"/>
<path d="M600 527.2l1.5 .3 .1-.3zM600 527.2l1.5 .3h-1.7z"/>
<path d="M599.8 527.5l1.6 .2 .1-.2zM599.5 527.7l.3-.2 1.6 .2z"/>
<path d="M599.5 527.7h1.9zM599.5 527.7h1.9z"/>
<path d="M599.5 527.7h1.9zM599.2 527.9h2.1z"/>
<path d="M599.2 527.9h2.1zM598.8 528h2.4z"/>
<path d="M598.8 528h2.4zM598.5 528h2.7z"/>
<path d="M589.8 523.7l1.4 4.3v-4.3zM589.8 523.7l1.4 4.3h-1.4z"/>
<path d="M589.8 528l11.2 .3 .2-.3zM589.8 528l11.2 .3h-11.2z"/>
<path d="M589.8 528.3l10.7 .5 .5-.5zM589.8 528.3l10.7 .5h-10.7z"/>
<path d="M589.8 528.8l11.2 .4-.5-.4zM589.8 528.8l11.2 .4h-11.2z"/>
<path d="M589.8 529.2l11.4 .3-.2-.3zM589.8 529.2l11.4 .3h-11.4z"/>
<path d="M598.5 529.5h2.7zM598.5 529.5h2.7z"/>
<path d="M598.8 529.5l2.5 .1zM598.8 529.5l2.5 .1z"/>
<path d="M599.1 529.6l2.2 .1zM599.1 529.6l2.2 .1z"/>
<path d="M599.4 529.7l1.9 .1zM599.4 529.7l1.9 .1z"/>
<path d="M599.4 529.8l2.1 .2-.2-.2zM599.4 529.8l2.1 .2z"/>
<path d="M599.7 530l1.9 .2-.1-.2zM599.7 530l1.9 .2h-1.6z"/>
<path d="M600 530.2l1.6 .1zM600 530.2l1.6 .1z"/>
<path d="M600 530.3l1.7 .2-.1-.2zM600 530.3l1.7 .2h-1.5z"/>
<path d="M600.2 530.5l1.6 .4-.1-.4zM600.2 530.5l1.6 .4h-1.5z"/>
<path d="M600.3 530.9l1.5 .1zM600.3 530.9l1.5 .1z"/>
<path d="M600.3 531l1.5 .3v-.3zM600.3 531l1.5 .3h-1.4z"/>
<path d="M600.4 531.3l1.5 .3-.1-.3zM600.4 531.3l1.5 .3h-1.5z"/>
<path d="M600.4 531.6l1.5 3.8v-3.8zM600.4 531.6l1.5 3.8h-1.5z"/>
<path d="M589.8 529.5l1.4 5.9v-5.9zM589.8 529.5l1.4 5.9h-1.4z"/>
</g>
<path d="M575.5 533.5l11.6 1.9v-1.9zM575.5 533.5l11.6 1.9h-11.6z" fill="#007bc2" stroke="#007bc2" stroke-width=".38"/>
<path d="M575.5 522.3l11.6 1.9v-1.9zM575.5 522.3l11.6 1.9h-11.6z" fill="#9ad3f4" stroke="#9ad3f4" stroke-width=".38"/>
<path d="M575.5 527.9l11.6 1.9v-1.9zM575.5 527.9l11.6 1.9h-11.6z" fill="#00a8e6" stroke="#00a8e6" stroke-width=".38"/>
<g fill="none" stroke="#3f3f3f" stroke-width=".38">
<circle cx="610.2" cy="528.8" r="6.5"/>
<circle cx="610.2" cy="528.8" r="5.1"/>
</g>
<g fill="#3f3f3f">
<path d="M611.4 537.6h1.8l-.7 .2-.1 2.1h-.2v-2.1h-.7z"/>
<path d="M613.8 537.6h1.3v.2h-1v.7l.8 .1v.2h-.8v.9h1v.2l-1.4-.1z"/>
<path d="M607.1 537.6l.7-.1 .7 .3v.6l-.4 .3 .6 1.2h-.3l-.6-1h-.4v1h-.3zM607.4 537.8v.8l.8-.1-.1-.6z"/>
<path d="M609.9 537.6h.4l.8 2.3h-.3l-.2-.6h-1l-.2 .6h-.3zM610.1 537.9l-.4 1.1h.8z"/>
</g>
<g fill="#000" stroke="#000" stroke-width=".38">
<path d="M362.9 551.8h7.1v5.1h-7.1zM376 552.2h7.9v4.9h-7.9zM402.1 552.2h8v4.9h-8zM411.7 551.5h12.3v6.3h-12.3zM363.2 562.9h6.7v4h-6.7zM364 558h5v3.9h-5zM377.1 557.9h4.7v4.1h-4.7zM377.4 563h4.2v3.9h-4.2zM386.9 546.6h11.2v16.1h-11.2zM389.5 563h5.9v3.9h-5.9zM389.5 558h5.9v3.9h-5.9zM403.1 562.9h4.7v4.1h-4.7z"/>
<path d="M403.1 557.9h4.7v4.1h-4.7zM416 563.1h4.9v3.8h-4.9zM416 558.1h4.9v3.8h-4.9z"/>
<path d="M25 516.7v.8l790-.8zM25 517.5l790-.8v.8z"/>
<path d="M229.6 517.1l.7 55v-55zM229.6 517.1l.7 55h-.7z"/>
<path d="M359.8 517.1l.3 55v-55zM359.8 517.1l.3 55h-.3z"/>
<path d="M411.8 517.1l.3 55v-55zM411.8 517.1l.3 55h-.3z"/>
<path d="M424.6 517.1l.7 55v-55zM424.6 517.1l.7 55h-.7z"/>
<path d="M522.1 517.1l.7 40v-40zM522.1 517.1l.7 40h-.7z"/>
<path d="M619.6 516.7l.7 .8 195-.8zM620.3 517.5l195-.8-.7 .8zM815.3 516.7l-.7 .8 .7 54.9zM814.6 517.5l.7 54.9-.7-.6zM619.6 572.4h195.7l-.7-.6zM619.6 572.4l.7-.6h194.3zM619.6 516.7v55.7l.7-.6zM619.6 516.7l.7 .8v54.3z"/>
<path d="M620 531.8v.6l195-.6zM620 532.4l195-.6v.6z"/>
<path d="M425 556.9v.4l195-.4zM425 557.3l195-.4v.4z"/>
<path d="M620 556.9v.4l195-.4zM620 557.3l195-.4v.4z"/>
<path d="M25 566.9v.3l205-.3zM25 567.2l205-.3v.3z"/>
<path d="M25.5 571.6l-1 1 790-1zM24.5 572.6l790-1 1 1zM814.5 22.6v549l1 1zM815.5 21.6v551l-1-550zM25.5 22.6h789l1-1zM24.5 21.6h791l-790 1zM24.5 21.6l1 550v-549zM24.5 21.6l1 550-1 1z"/>
<path d="M230 567.2h195v-.3zM230 566.9h195l-195 .3z"/>
</g>
<g fill="none" stroke="#000" stroke-width=".38">
<path d="M90.8 14.1v6M156.6 14.1v6M222.5 14.1v6M288.3 14.1v6M354.1 14.1v6M419.9 14.1v6M485.8 14.1v6M551.6 14.1v6M617.4 14.1v6M683.3 14.1v6M749.1 14.1v6M17 77.1h6"/>
<path d="M817 77.1h6M17 132.1h6M817 132.1h6M17 187.1h6M817 187.1h6M17 242.1h6M817 242.1h6M17 297.1h6M817 297.1h6M17 352.1h6M817 352.1h6M17 407.1h6"/>
<path d="M817 407.1h6M17 462.1h6M817 462.1h6M17 517.1h6M65 517.1v55M240 517.1v55M255 517.1v55M373 517.1v55M386 517.1v55M399 517.1v55M817 517.1h6M25 522.1h400"/>
<path d="M25 527.1h400M25 532.1h400M25 537.1h400M25 542.1h400M25 547.1h400M25 552.1h400M25 557.1h400M522.5 543.1h97.5M635 557.1v15M665 557.1v15M785 557.1v15M25 562.1h400"/>
<path d="M90.8 574.1v6M156.6 574.1v6M222.5 574.1v6M288.3 574.1v6M354.1 574.1v6M419.9 574.1v6M485.8 574.1v6M551.6 574.1v6M617.4 574.1v6M683.3 574.1v6M749.1 574.1v6"/>
</g>
<path d="M5 .1h-5v5M835 .1h5v5M0 589.1v5h5M840 589.1v5h-5" fill="none" stroke="#767676" stroke-width=".38"/>
<g font-size="7">
<text x="638" y="523.6">NORTHERN STAR RESOURCES LTD</text>
<text x="638" y="530.6">KCGM GROWTH PROJECT</text>
<text x="638" y="547.1">CIL2 AND CIL3 TAILS</text>
<text x="564" y="553.1">23517</text>
<text x="638" y="554.6">PROCESS FLOW DIAGRAM</text>
<text x="624" y="568.1">A1</text>
<text x="688.3" y="568.1">2000-F00-PFD-PR-10021</text>
<text x="798.7" y="568.1">1</text>
</g>
<g font-size="4.9">
<text x="719.5" y="35.6">LEGEND:</text>
<text x="377.7" y="59.1">TIP</text>
<text x="381.6" y="201.1">TIP</text>
<text x="644.2" y="567.4">N.T.S.</text>
</g>
<g font-size="4.2">
<text x="56.6" y="18.6">A</text>
<text x="122.5" y="18.6">B</text>
<text x="188.6" y="18.6">C</text>
<text x="254.1" y="18.6">D</text>
<text x="320.2" y="18.6">E</text>
<text x="386" y="18.6">F</text>
<text x="451.7" y="18.6">G</text>
<text x="517.5" y="18.6">H</text>
<text x="583.6" y="18.6">J</text>
<text x="649.1" y="18.6">K</text>
<text x="715.1" y="18.6">L</text>
<text x="780.7" y="18.6">M</text>
<text x="19.2" y="51.1">1</text>
<text x="819.2" y="51.1">1</text>
<text x="18.9" y="106.1">2</text>
<text x="818.9" y="106.1">2</text>
<text x="18.9" y="161.1">3</text>
<text x="818.9" y="161.1">3</text>
<text x="18.8" y="216.1">4</text>
<text x="818.8" y="216.1">4</text>
<text x="18.9" y="271.1">5</text>
<text x="818.9" y="271.1">5</text>
<text x="18.9" y="326.1">6</text>
<text x="818.9" y="326.1">6</text>
<text x="18.9" y="381.1">7</text>
<text x="818.9" y="381.1">7</text>
<text x="18.9" y="436.1">8</text>
<text x="818.9" y="436.1">8</text>
<text x="18.9" y="491.1">9</text>
<text x="818.9" y="491.1">9</text>
<text x="18.2" y="546.1">10</text>
<text x="818.2" y="546.1">10</text>
<text x="56.6" y="578.6">A</text>
<text x="122.5" y="578.6">B</text>
<text x="188.6" y="578.6">C</text>
<text x="254.1" y="578.6">D</text>
<text x="320.2" y="578.6">E</text>
<text x="386" y="578.6">F</text>
<text x="451.7" y="578.6">G</text>
<text x="517.5" y="578.6">H</text>
<text x="583.6" y="578.6">J</text>
<text x="649.1" y="578.6">K</text>
<text x="715.1" y="578.6">L</text>
<text x="780.7" y="578.6">M</text>
</g>
<text font-size="3.8" fill="#3f3f3f" x="526.8" y="539.9">primero.com.au | DESIGN | CONSTRUCT | OPERATE</text>
<g font-size="3.5">
<text x="733.6" y="41.5">INTERMITTENT</text>
<text x="733.7" y="46.3">SP2 NEW</text>
<text x="733.7" y="50.8">SP2 DECOMMISSIONED</text>
<text x="377.5" y="64.4">2144</text>
<text x="35" y="68.3">CYANIDE WATER DISTRIBUTION</text>
<text x="36.8" y="73.3">2000-F00-PFD-PR-10046</text>
<text x="35" y="78.3">CYANIDE WATER</text>
<text x="35" y="88.4">BLACK WATER PUMPS</text>
<text x="37" y="93.4">2000-F00-PFD-PR-10027</text>
<text x="35" y="98.4">CARBON TRANSFER WATER</text>
<text x="35" y="108.3">WASHDOWN PUMP</text>
<text x="37" y="113.3">2000-F00-PFD-PR-10028</text>
<text x="35" y="118.3">REGEN KILN AREA SPILLAGE</text>
<text x="35" y="128.4">CIL2</text>
<text x="37.2" y="133.4">2000-F00-PFD-PR-10019</text>
<text x="35" y="138.4">CIL2 TAILS</text>
<text x="480.7" y="140.8">F30-AN-408</text>
<text x="35" y="148.4">CIL3</text>
<text x="472" y="146.9">CIL3 CARBON DETECTION</text>
<text x="37" y="153.3">2000-F00-PFD-PR-10020</text>
<text x="480.4" y="151.4">ANALYSER 2</text>
<text x="35" y="158.3">CIL3 TAILS</text>
<text x="336.8" y="176.8">F30-DB-62</text>
<text x="332.5" y="182.9">CARBON SAFETY</text>
<text x="331.2" y="192">DISTRIBUTION BOX</text>
<text x="334.7" y="187.4">SCREEN FEED</text>
<text x="381.4" y="206.3">2052</text>
<text x="399.5" y="233.8">F30-SL-61A/B/C/D</text>
<text x="262.7" y="237.8">F30-PS-64</text>
<text x="257.2" y="243.9">FINAL TAILS AREA</text>
<text x="401.4" y="240">CARBON SAFETY</text>
<text x="408.3" y="244.5">SCREEN</text>
<text x="476" y="241.8">F30-BX-421</text>
<text x="619.8" y="243.9">F30-PP-429</text>
<text x="257.5" y="248.5">WASHDOWN PUMP</text>
<text x="469.5" y="247.9">CIL3 TAILS C2 METER</text>
<text x="621.1" y="249.9">CIL3 TAILS</text>
<text x="478.1" y="252.4">BOIL BOX</text>
<text x="623.4" y="254.4">PUMP 2</text>
<text x="774.9" y="257.4">DISTRIBUTION BOX</text>
<text x="787.7" y="253.4">CIL4 FEED</text>
<text x="763.9" y="262.4">2000-F00-PFD-PR-10023</text>
<text x="422.8" y="265.8">F30-SC-64A/B</text>
<text x="786.5" y="267.3">CIL3 TAILS</text>
<text x="424.2" y="272">FINE CARBON</text>
<text x="551.9" y="272.9">F30-HP-408</text>
<text x="680.6" y="274.8">F30-SA-443</text>
<text x="418.1" y="281">DEWATERING SCREEN</text>
<text x="426.6" y="276.5">OVERSIZE</text>
<text x="553.1" y="278.9">CIL3 TAILS</text>
<text x="619.8" y="277.8">F30-PP-428</text>
<text x="682.1" y="280.9">CIL3 TAILS</text>
<text x="708.5" y="279.8">F30-SA-444</text>
<text x="555.1" y="283.4">HOPPER</text>
<text x="621.1" y="283.9">CIL3 TAILS</text>
<text x="683.2" y="285.5">PRIMARY</text>
<text x="710.1" y="285.9">CIL3 TAILS</text>
<text x="472.5" y="290.6">BULK BAG</text>
<text x="623.7" y="288.4">PUMP 1</text>
<text x="683" y="290">SAMPLER</text>
<text x="709" y="290.5">SECONDARY</text>
<text x="711" y="295">SAMPLER</text>
<text x="727.8" y="295.6">SAMPLE BUCKET</text>
<text x="396.8" y="310.8">F30-HP-75</text>
<text x="390.1" y="316.9">CARBON RECOVERY</text>
<text x="439.8" y="314.8">F30-PP-75</text>
<text x="389.3" y="321.5">SCREEN UNDERFLOW</text>
<text x="433.1" y="320.9">CARBON RECOVERY</text>
<text x="399.1" y="326">HOPPER</text>
<text x="432.9" y="325.5">SCREEN UNDERFLOW</text>
<text x="35" y="330.4">ACID WASH COLUMN 1</text>
<text x="36.9" y="335.4">2000-F00-PFD-PR-10026</text>
<text x="443.8" y="330">PUMP</text>
<text x="35" y="340.4">ACID WASH WATER</text>
<text x="361.5" y="338.9">F30-CS-61A/B/C</text>
<text x="35" y="346.4">ACID WASH COLUMN 2</text>
<text x="366.5" y="344.6">SAMPLING</text>
<text x="37" y="351.4">2000-F00-PFD-PR-10027</text>
<text x="366.9" y="348.8">PACKAGE</text>
<text x="35" y="356.4">ACID WASH WATER</text>
<text x="35" y="385.4">MERCURY AREA SUMP PUMP</text>
<text x="35" y="395.4">WET SCRUBBER AREA SPILLAGE</text>
<text x="37" y="390.4">2000-F00-PFD-PR-10030</text>
<text x="35" y="401.4">SECOND WET SCRUBBER DISCHARGE PUMPS</text>
<text x="462.8" y="398.8">F30-PP-62B</text>
<text x="37" y="406.4">2000-F00-PFD-PR-10030</text>
<text x="465.2" y="404.9">TAILINGS</text>
<text x="35" y="411.4">WET SCRUBBER DISCHARGE</text>
<text x="458.5" y="409.5">DISPOSAL PUMP 2</text>
<text x="774.8" y="412.4">FINAL TAILS TANK</text>
<text x="35" y="417.4">ACID AREA WASHDOWN PUMP</text>
<text x="763.9" y="417.4">2000-F00-PFD-PR-10024</text>
<text x="36.9" y="422.4">2000-F00-PFD-PR-10026</text>
<text x="784" y="422.4">FINAL TAILS</text>
<text x="35" y="427.4">ACID AREA SPILLAGE</text>
<text x="463" y="432.9">F30-PP-62C</text>
<text x="458.6" y="443.5">DISPOSAL PUMP 3</text>
<text x="465.2" y="438.9">TAILINGS</text>
<text x="763.9" y="461.4">2000-F00-PFD-PR-10024</text>
<text x="774.8" y="456.4">FINAL TAILS TANK</text>
<text x="784" y="466.4">FINAL TAILS</text>
<text x="357.8" y="471.9">F30-TK-63</text>
<text x="354.4" y="477.9">FINAL TAILINGS</text>
<text x="462.7" y="476.9">F30-PP-62A</text>
<text x="352.6" y="482.5">COLLECTION TANK</text>
<text x="465.2" y="482.9">TAILINGS</text>
<text x="458.9" y="487.5">DISPOSAL PUMP 1</text>
<text x="26" y="535.9">2000-F00-PID-PR-10007</text>
<text x="66" y="535.9">LEGEND SHEET 7 - PIPING AND INSTRUMENTATION DIAGRAM</text>
<text x="26" y="545.9">2000-F00-PID-PR-10005</text>
<text x="26" y="540.9">2000-F00-PID-PR-10006</text>
<text x="66" y="545.9">LEGEND SHEET 5 - PIPING AND INSTRUMENTATION DIAGRAM</text>
<text x="66" y="540.9">LEGEND SHEET 6 - PIPING AND INSTRUMENTATION DIAGRAM</text>
<text x="26" y="550.9">2000-F00-PID-PR-10004</text>
<text x="66" y="550.9">LEGEND SHEET 4 - PIPING AND INSTRUMENTATION DIAGRAM</text>
<text x="26" y="555.9">2000-F00-PID-PR-10003</text>
<text x="66" y="555.9">LEGEND SHEET 3 - PIPING AND INSTRUMENTATION DIAGRAM</text>
<text x="26" y="560.8">2000-F00-PID-PR-10002</text>
<text x="66" y="560.8">LEGEND SHEET 2 - PIPING AND INSTRUMENTATION DIAGRAM</text>
<text x="234.4" y="560.8">1</text>
<text x="240.9" y="560.8">04SEP26</text>
<text x="257" y="560.8">SP1 AS BUILT</text>
<text x="451.6" y="563.8">INFORMATION AND REPRESENTATIONS ON THIS DRAWING ARE THE INTELLECTUAL PROPERTY OF</text>
<text x="26" y="565.8">2000-F00-PID-PR-10001</text>
<text x="66" y="565.8">LEGEND SHEET 1 - PIPING AND INSTRUMENTATION DIAGRAM</text>
<text x="234.1" y="565.8">0</text>
<text x="241" y="565.8">10APR25</text>
<text x="257" y="565.8">ISSUED FOR DESIGN</text>
<text x="452" y="568">PRIMERO UNLESS SPECIFICALLY IDENTIFIED OTHERWISE. ALL RIGHTS INCLUDING USE RESERVED</text>
<text x="12.5" y="581.3" transform="rotate(-90 12.5 581.3)">O:\CAD PROJECTS\235 NORTHERN STAR RESOURCES LTD\23517 KCGM GROWTH PROJECT\03 DELIVERABLES\PR\PFD\AS BUILT\2000-F00-PFD-PR-10021.DWG 07SEP26 11:36AM ANNE.HOYNE</text>
</g>
<g font-size="2.8">
<text x="622.2" y="521.6">PROJECT:</text>
<text x="622.2" y="536.6">TITLE:</text>
<text x="524.7" y="547.1">PRIMERO PROJECT NUMBER:</text>
<text x="623.7" y="559.8">SHEET</text>
<text x="646.2" y="559.8">SCALE</text>
<text x="666.7" y="559.8">DRG No.</text>
<text x="794.6" y="559.8">REVISION</text>
<text x="40.4" y="570.3">DRG No.</text>
<text x="140" y="570.3">REFERENCES</text>
<text x="232.6" y="570.3">REV</text>
<text x="244.3" y="570.3">DATE</text>
<text x="299.9" y="570.3">DESCRIPTION</text>
<text x="362.9" y="570.3">DRAW</text>
<text x="375.8" y="570.3">CHECK</text>
<text x="388.3" y="570.3">DESIGN</text>
<text x="399.6" y="570.3">TECH APP</text>
<text x="412.6" y="570.3">PROJ APP</text>
</g>
</svg>
